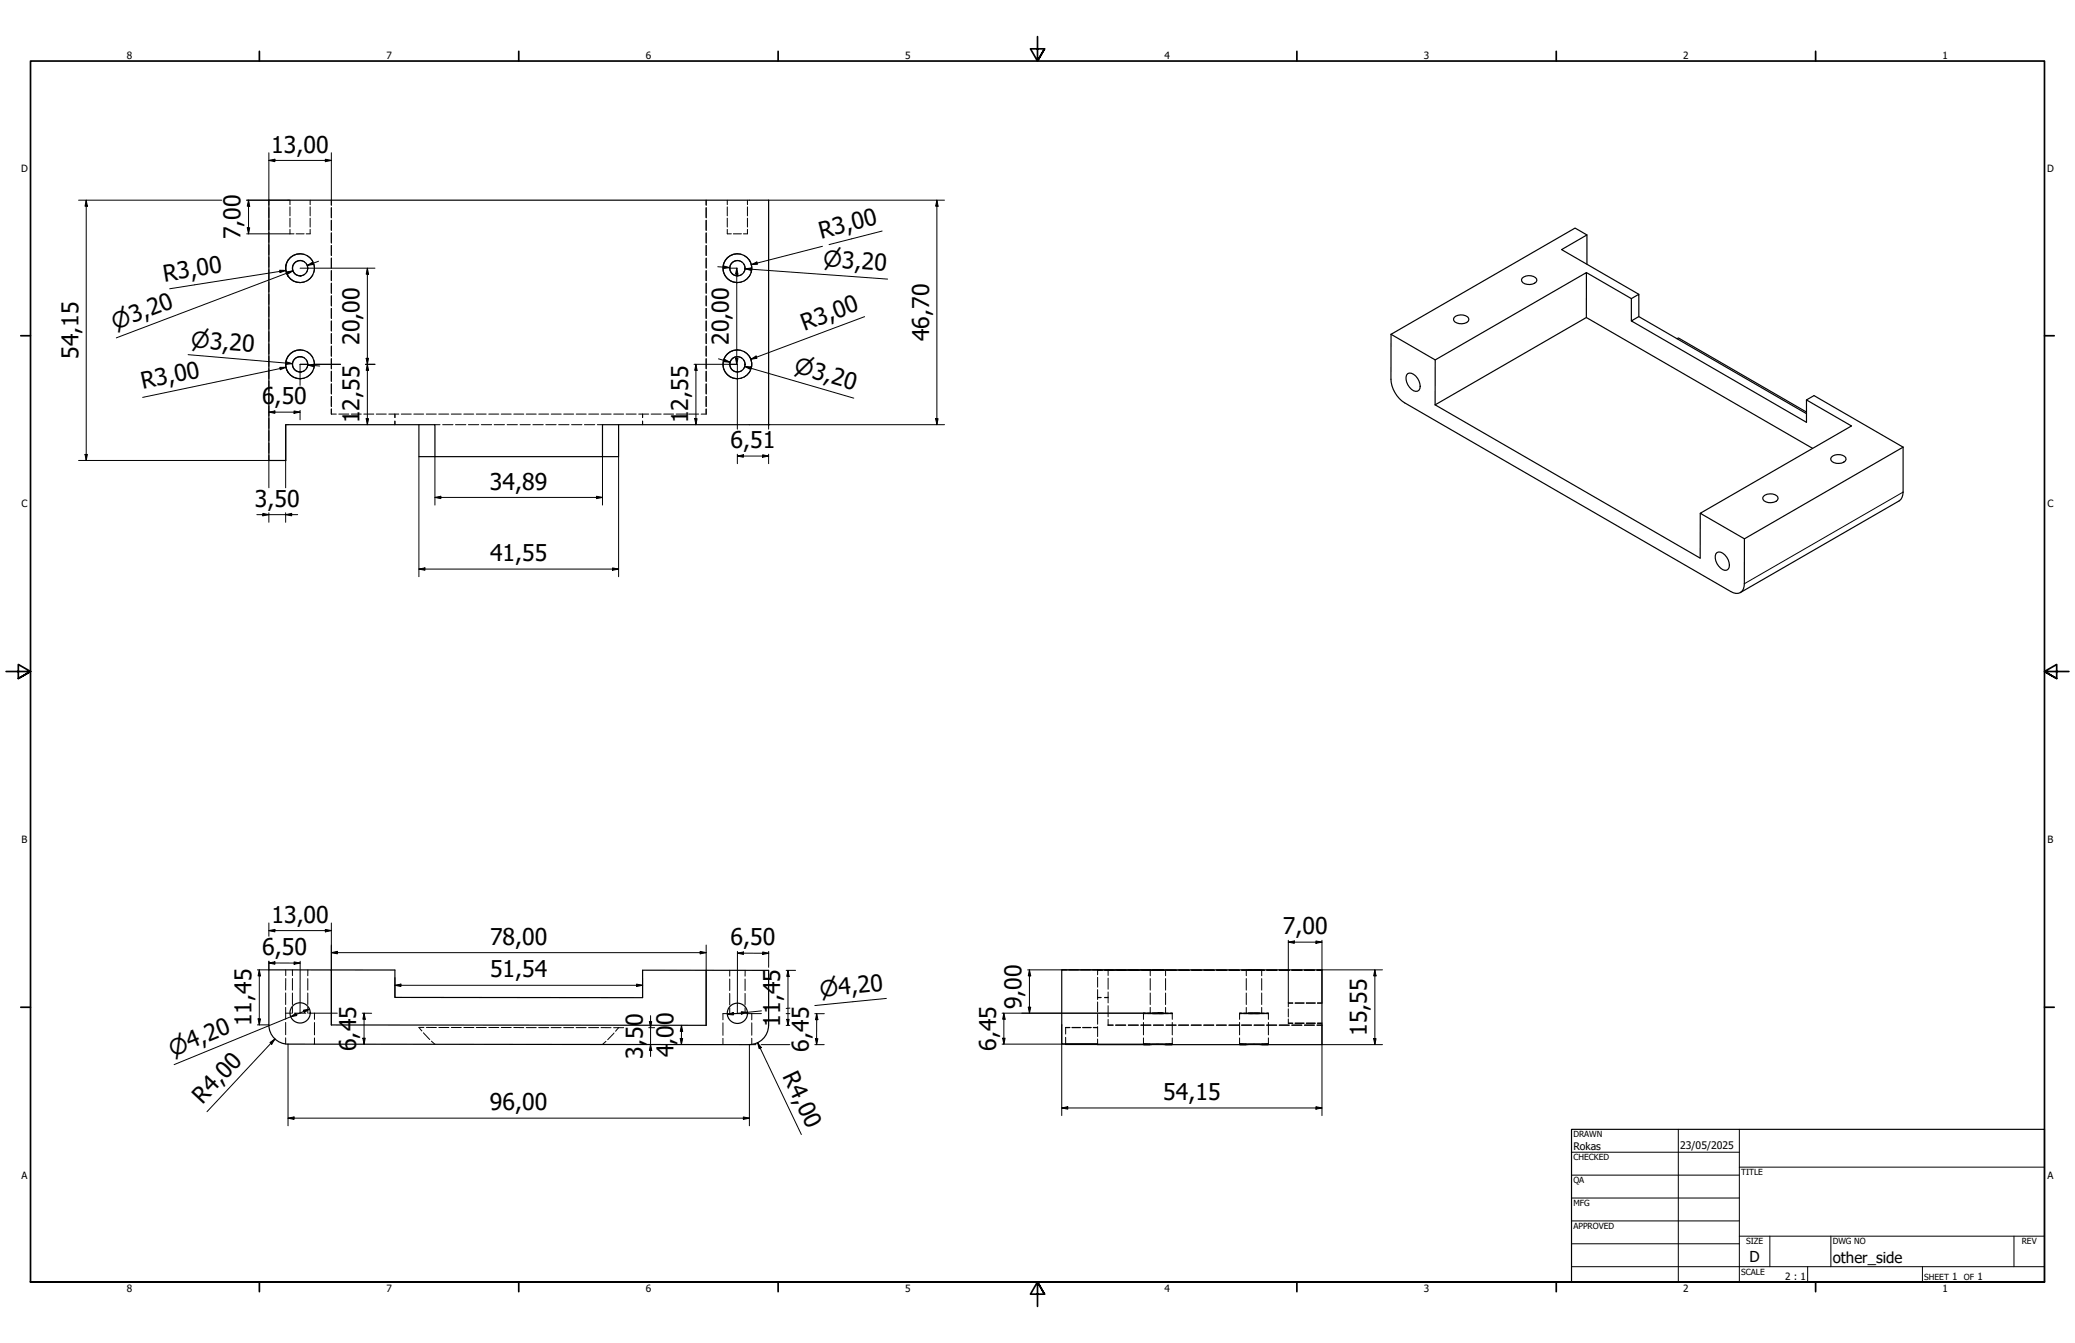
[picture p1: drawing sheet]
<svg xmlns="http://www.w3.org/2000/svg" width="864mm" height="559mm" viewBox="0 0 864 559" stroke-linecap="round" stroke-linejoin="round" font-family="sans-serif">
<!-- layer: Hidden (ISO) -->
<g fill="none" stroke="#000" stroke-width=".42">
<path d="M111.9 83.3v2M111.9 86.4v4.1M111.9 91.5v4.2M111.9 96.7v4.1M120.7 95.4v1.9h1.7M120.7 83.3v1.9M120.7 86.1v3.7M120.7 90.8v3.7M123.2 97.3h3.4M129.1 95.4v1.9h-1.7M129.1 83.3v1.9M129.1 86.1v3.7"/>
<path d="M129.1 90.8v3.7M137.9 83.3v2.1M137.9 86.4v4.2M137.9 91.7v4.1M137.9 96.9v4.2M293.9 83.3v2.1M293.9 86.4v4.2M293.9 91.7v4.1M293.9 96.9v4.2M302.7 95.4v1.9h1.7M302.7 83.3v1.9M302.7 86.1v3.7"/>
<path d="M302.7 90.8v3.7M305.2 97.3h3.4M311.1 95.4v1.9h-1.7M311.1 83.3v1.9M311.1 86.1v3.7M311.1 90.8v3.7M111.9 101.8v4.2M111.9 107v4.1M111.9 112.2v4.1M111.9 117.3v4.2M124.9 105.6l1.8 .3M124.9 108.4l1.9 .6"/>
<path d="M126.7 117.3l-1.8 .3M126.8 114.2l-1.9 .6M127.5 109.7a2.94 2.94 0 0 1 0 3.8M127.6 106.3l1.3 .8 1.3 1.8M130.2 114.3a5.5 5.5 0 0 1-2.6 2.6M130.6 109.7l.2 1.2-.2 2.6M137.9 102.1v4.2M137.9 107.4v4.1M137.9 112.6v4.2M137.9 117.8v4.2M293.9 102.1v4.2M293.9 107.4v4.1"/>
<path d="M293.9 112.6v4.2M293.9 117.8v4.2M306.9 108.4l1.9 .6M306.9 105.6l1.8 .3M308.7 117.3l-1.8 .3M308.8 114.2l-1.9 .6M309.5 109.7a2.94 2.94 0 0 1 0 3.8M309.6 106.3l1.3 .8 1.3 1.8M312.2 114.3a5.5 5.5 0 0 1-2.6 2.6M312.6 109.7l.2 1.2-.2 2.6M111.9 122.5v4.1M111.9 127.6v4.2"/>
<path d="M111.9 132.8v4.1M111.9 138v4.1M137.9 123.1v4.2M137.9 128.3v4.2M137.9 133.6v4.1M137.9 138.8v4.2M293.9 123.1v4.2M293.9 128.3v4.2M293.9 133.6v4.1M293.9 138.8v4.2M111.9 143.1v4.1M111.9 148.3v4.1"/>
<path d="M111.9 153.4v4.2M111.9 158.6v4.1M124.9 145.6l1.8 .3M124.9 148.4l1.9 .6M126.7 157.3l-1.8 .3M126.8 154.2l-1.9 .6M127.5 149.7a3 3 0 0 1 0 3.8M127.6 146.3l1.3 .8 1.3 1.8M130.2 154.3l-1.3 1.8-1.3 .8M130.6 149.8l.2 1.1-.2 2.5M137.9 144v4.2M137.9 149.3v4.2"/>
<path d="M137.9 154.5v4.2M137.9 159.7v4.2M293.9 144v4.2M293.9 149.3v4.2M293.9 154.5v4.2M293.9 159.7v4.2M306.9 148.4l1.9 .6M306.9 145.6l1.8 .3M308.7 157.3l-1.8 .3M308.8 154.2l-1.9 .6M309.5 149.7a3 3 0 0 1 0 3.8M309.6 146.3l1.3 .8 1.3 1.8"/>
<path d="M312.2 154.3l-1.3 1.8-1.3 .8M312.6 149.8l.2 1.1-.2 2.5M111.9 163.7v4.2M111.9 168.9v4.1M111.9 174.1v4.1M111.9 179.2v4.1M137.9 165v4.2M137.9 170.2v2.1h2.1M141 172.3h4.2M146.2 172.3h4.2M151.4 172.3h4.2M156.6 172.3h4.2"/>
<path d="M161.8 172.3h4.2M164.4 172.3v1.4M164.4 175.2v1.5M167 172.3h4.2M172.2 172.3h4.2M177.4 172.3h4.2M181 176.7h2.1M182.6 172.3h4.2M184.2 176.7h4.3M187.8 172.3h4.2M189.6 176.7h4.3M193 172.3h4.2"/>
<path d="M194.9 176.7h4.3M198.2 172.3h4.2M200.3 176.7h4.3M203.4 172.3h4.2M205.7 176.7h4.3M208.6 172.3h4.2M211.1 176.7h4.2M213.8 172.3h4.2M216.4 176.7h4.3M219 172.3h4.2M221.8 176.7h4.3M224.2 172.3h4.2"/>
<path d="M227.2 176.7h4.3M229.4 172.3h4.2M232.5 176.7h4.3M234.6 172.3h4.2M237.9 176.7h4.3M239.8 172.3h4.2M243.2 176.7h4.3M245 172.3h4.2M248.6 176.7h2.2M250.2 172.3h4.2M255.4 172.3h4.2M260.6 172.3h4.2"/>
<path d="M265.8 172.3h4.2M267.4 172.3v1.4M267.4 175.2v1.5M271 172.3h4.2M276.2 172.3h4.2M281.4 172.3h4.2M286.6 172.3h4.2M293.9 165v4.2M293.9 170.2v2.1h-2.1M111.9 184.4v4.1M111.9 189.5v2.1M118.9 413.1v4.9"/>
<path d="M118.9 419.2v4.9M118.9 403.5v2.4M118.9 407.1v4.8M121.7 403.5v2.4M121.7 407.1v4.9M121.7 413.2v4.8M121.7 419.2v2.4M128.1 407.2v4.8M128.1 413.2v4.8M128.1 419.2v2.4M128.1 403.6v2.4M303.7 403.7v2.5"/>
<path d="M303.7 407.4v4.8M303.7 413.3v4.8M303.7 419.3v2.4M310.1 407.4v4.8M310.1 413.3v4.8M310.1 419.3v2.4M310.1 403.8v2.4M441.9 403.5h2M444.9 403.5h3.9M449.9 403.5h3.9M454.8 403.5h2v2.1M456.8 403.7l2.1 .1"/>
<path d="M456.8 403.6h1.5M456.8 406.6v4.1M456.8 411.8v4.1M456.8 416.9v4.1M456.8 415h1.5M456.8 415.1h1.5M459.7 403.7l4.4 .1M459.7 415h1.5M459.7 415.1h1.5M461.2 403.6v2.3M461.2 407v4.6M461.2 412.8v4.5"/>
<path d="M461.2 418.5v4.6M463.3 403.6h-3.6M464.3 403.7l5 .1M464.3 403.6h4.2M469.6 403.7l4.9 .1M469.6 403.6h4.2M474.8 403.7l4.8 .1M474.8 403.6h4.2M478.7 403.5v2.5M478.7 407.2v4.8M478.7 413.2v4.8M478.7 419.2v2.5"/>
<path d="M479.4 403.8h5zM479.4 403.6h5M479.4 403.5h5M480.1 403.7l4.7 .1M480.1 403.6h4.1M485.1 403.5v2.5M485.1 407.2v4.8M485.1 413.2v4.8M485.1 419.2v2.5M485.3 403.7l4.7 .1M485.3 403.6h4.2M490.5 403.7l4.7 .1"/>
<path d="M490.5 403.6h4.2M495.8 403.7l4.6 .1M495.8 403.6h4.2M501 403.7l4.6 .1M501 403.6h4.2M506.2 403.7l4.6 .1M506.2 403.6h4.2M511.5 403.7l4.5 .1M511.5 403.6h4.2M516.7 403.7l4.5 .1M516.7 403.6h4.2M518.7 403.5v2.5"/>
<path d="M518.7 407.2v4.8M518.7 413.2v4.8M518.7 419.2v2.5M519.4 403.8h5zM519.4 403.5h5M519.4 403.6h2.5M521.9 403.6h2.5M521.9 403.7l4.4 .1M521.9 403.6h4.2M525.1 403.5v2.5M525.1 407.2v4.8M525.1 413.2v4.8"/>
<path d="M525.1 419.2v2.5M527.2 403.7l4.3 .1M527.2 403.6h4.2M532.4 403.7l4.3 .1M532.4 403.6h4.2M536.2 419.8v3.4M536.2 417.4h1.9M537.6 403.7l4.3 .1M537.6 403.6h4.2M538.1 417.3h-1.9v1.6M539 417.4h3.7M539 417.3h3.7"/>
<path d="M542.9 403.7l4.2 .1M542.9 403.6h4.2M543.7 417.4h3.7M543.7 417.3h3.7M548.1 403.7h2.1M548.1 403.6h2.1M548.3 417.4h1.9M548.3 417.3h1.9M118.9 425.4v5.1M118.9 431.8v2.6M118.9 421.6h2.4M122.5 421.6h4.8"/>
<path d="M128.5 421.6h2.4v2.5M130.9 425.4v5.2M130.9 431.9v2.6M176.2 429.7l2.7 2.8M176.4 427.5h-2.1l1.3 1.5M177.4 427.5h4.2M179.6 433.2l1.4 1.3M182.6 427.5h4.2M187.9 427.5h4.1M193 427.5h4.2M198.2 427.5h4.2M203.4 427.5h4.2"/>
<path d="M208.6 427.5h4.2M213.8 427.5l4.2 .1M219 427.6h4.2M224.2 427.6h4.2M229.4 427.6h4.1M234.6 427.6h4.1M239.8 427.6h4.1M245 427.6h4.1M250.2 427.6h4.1M252.2 433.3l-1.4 1.3M255.4 427.6h2.1l-1.3 1.5M255.6 429.8l-2.7 2.8"/>
<path d="M300.9 425.6v5.2M300.9 432v2.6M303.3 421.7h-2.4v2.6M304.5 421.7h4.8M310.5 421.7h2.4v2.6M312.9 425.6v5.1M312.9 432v2.6M443.5 427.6h1.8M443.5 431.6v2.8M445.3 427.5h-1.8v2.7M446.2 427.5h3.5M446.2 427.6h3.5"/>
<path d="M450.6 427.5h3.5M450.6 427.6h3.5M455 427.5h1.8M455 427.6h1.8M456.8 434.5v.1M456.8 422.1v4.1M456.8 427.2v4.1M456.8 432.3v2.1M461.2 424.2v2.4h2.1M461.2 426.5h2.1M464.3 426.6h4.2M464.3 426.5h4.2"/>
<path d="M469.6 426.6h4.2M469.6 426.5h4.2M474.8 426.6h4.2M474.8 426.5h4.2M475.9 421.6v2.5M475.9 425.4v5.2M475.9 431.9v2.7M476.6 421.6h-.7h3.1M476.6 421.7h-.7h3.1M477.6 421.6h3.8M477.6 421.7h3.8M480 421.6h1.9h-2.5h5h-2.5h1.9"/>
<path d="M480 421.7h1.9h-2.5h5h-2.5h1.9M480.1 426.6h4.1M480.1 426.5h4.1M481 434.6h-1.7M482.4 421.6h3.8M482.4 421.7h3.8M482.8 434.6h1.7M484.8 421.6h3.1h-.7M484.8 421.7h3.1h-.7M485.3 426.6h4.2M485.3 426.5h4.2M487.9 421.6v2.5"/>
<path d="M487.9 425.4v5.2M487.9 431.9v2.7M490.5 426.6h4.2M490.5 426.5h4.2M495.8 426.6h4.2M495.8 426.5h4.2M501 426.6h4.2M501 426.5h4.2M506.2 426.6h4.2M506.2 426.5h4.2M511.5 426.6h4.2M511.5 426.5h4.2"/>
<path d="M515.9 421.6v2.5M515.9 425.4v5.2M515.9 431.9v2.7M516.6 421.6h-.7h3.1M516.6 421.7h-.7h3.1M516.7 426.6h4.2M516.7 426.5h4.2M517.6 421.6h3.8M517.6 421.7h3.8M519.4 421.7h5zM519.4 421.6h5zM520 421.6h1.9"/>
<path d="M520 421.7h1.9M521.1 434.6h-1.8M521.9 421.6h1.9M521.9 421.7h1.9M521.9 426.6h4.2M521.9 426.5h4.2M522.4 421.6h3.8M522.4 421.7h3.8M522.8 434.6h1.7M524.8 421.6h3.1h-.7M524.8 421.7h3.1h-.7M527.2 426.6h4.2"/>
<path d="M527.2 426.5h4.2M527.9 421.6v2.5M527.9 425.4v5.2M527.9 431.9v2.7M532.4 426.6h4.2M532.4 426.5h4.2M536.2 424v1.8h1.9M536.2 425.7h1.9M537.6 426.6h4.2M537.6 426.5h4.2M539 425.8h3.7M539 425.7h3.7"/>
<path d="M542.9 426.6h4.2M542.9 426.5h4.2M543.7 425.8h3.7M543.7 425.7h3.7M548.1 426.6h2.1M548.1 426.5h2.1M548.3 425.8h1.9M548.3 425.7h1.9"/>
</g>
<!-- layer: Visible (ISO) -->
<g fill="none" stroke="#000" stroke-width=".49">
<path d="M111.9 83.3h208v93.4h-69.1v13.3h-69.8v-13.3h-62.1v14.9h-7zM660.5 97.8l-10.6 6.1 32.2 18.5M124.9 105.6a6 6 0 0 0-6 6 6 6 0 0 0 6 6M124.9 108.4a3.2 3.2 0 0 0-3.2 3.2 3.2 3.2 0 0 0 3.2 3.2M306.9 105.6a6 6 0 0 0-6 6 6 6 0 0 0 6 6M306.9 108.4a3.2 3.2 0 0 0-3.2 3.2 3.2 3.2 0 0 0 3.2 3.2M633.5 115.7a4.3 4.3 0 0 1 6 .4 1.74 1.74 0 0 1-1.7 2.1 3.2 3.2 0 0 1-4.6-1.8zM660.3 113.4l18.7 10.8M660.5 109.9v-12.1l-5-2.9-76.6 44.2M578.9 139.1l18.4 10.7v18.7M578.9 139.1v18.7a12.5 12.5 0 0 0 5.7 9.8l135.7 78.5a3.4 3.4 0 0 0 4 .5 3.4 3.4 0 0 0 1.7-3.7v-18.7M605.2 132.1a4.3 4.3 0 0 1 6 .3 1.74 1.74 0 0 1-1.7 2.1 3.3 3.3 0 0 1-4.6-1.8z"/>
<path d="M660.2 132.1l.1-18.7-63 36.4M679 124.2l3.1-1.8v9.3M679 124.2v9.3M124.9 145.6a6 6 0 0 0-6 6 6 6 0 0 0 6 6M124.9 148.4a3.2 3.2 0 0 0-3.2 3.2 3.2 3.2 0 0 0 3.2 3.2M306.9 145.6a6 6 0 0 0-6 6 6 6 0 0 0 6 6M306.9 148.4a3.2 3.2 0 0 0-3.2 3.2 3.2 3.2 0 0 0 3.2 3.2M585.9 155.4a4.1 4.1 0 0 1 4.7 3.1 3.2 3.2 0 0 1-.6 4.3 4.9 4.9 0 0 1-4.8-5l.2-1.8zM697.9 140.9l.6-.3 53.3 30.8M118.9 176.7v14.9M174.3 176.7v13.3h6.7M257.5 176.7v13.3h-6.7"/>
<path d="M597.3 168.5l62.9-36.4 94.2 54.4M597.3 168.5l110.3 63.7v-18.6M751.8 172.1l-69.7-40.4-3.1 1.8 72.8 42.2v-9.3l3.2-1.8 37.1 21.5M751.8 166.4l18.8 10.8-63 36.4 18.4 10.6M118.9 191.6h.1M762.2 190.2a4.3 4.3 0 0 1 6 .3 1.78 1.78 0 0 1-1.7 2.2 3.3 3.3 0 0 1-4.6-1.9zM792.1 186.1v18.7a4.2 4.2 0 0 1-1.7 3.6l-66.1 38.2M792.1 186.1l-66.1 38.1M733.9 206.6a4.4 4.4 0 0 1 6 .2 1.74 1.74 0 0 1-1.7 2.2 3.3 3.3 0 0 1-4.6-1.8zM714.6 229.9a4 4 0 0 1 4.7 3.1 3.3 3.3 0 0 1-.7 4.2 5 5 0 0 1-4.7-4.9l.2-1.9zM137.9 403.6h26.5v11.4l103 .1v-11.4l52.5 .1v22.8M293.9 403.7v22.9l-156-.1v-22.9l-26-.1v22.9"/>
<path d="M111.9 426.4a8 8 0 0 0 8 8l192 .3M319.9 426.6a8 8 0 0 1-8 8M443.5 434.4v.1M475.9 434.4h12zM478.6 434.7l-2.7-.1h12l-2.7 .1M478.6 434.7l-36.7-.3v-30.9h108.3v31.2h-25M479.3 434.6l-.7 .1M484.5 434.6l.7 .1M485.2 434.7h33.4M515.9 434.4h12zM518.6 434.7l-2.7-.1h12l-2.7 .1M519.3 434.6l-.7 .1"/>
<path d="M524.5 434.6l.7 .1"/>
<circle cx="124.9" cy="111.6" r="6"/>
<circle cx="124.9" cy="111.6" r="3.2"/>
<circle cx="306.9" cy="111.6" r="6"/>
<circle cx="306.9" cy="111.6" r="3.2"/>
<circle cx="124.9" cy="151.6" r="6"/>
<circle cx="124.9" cy="151.6" r="3.2"/>
<circle cx="306.9" cy="151.6" r="3.2"/>
<circle cx="306.9" cy="151.6" r="6"/>
<circle cx="124.9" cy="421.4" r="4.2"/>
<circle cx="306.9" cy="421.6" r="4.2"/>
</g>
<!-- layer: Hidden (ISO) -->
<g fill="#000">
<circle cx="124.9" cy="114.8" r=".18"/>
<circle cx="124.9" cy="108.4" r=".18"/>
<circle cx="124.9" cy="105.6" r=".18"/>
<circle cx="124.9" cy="117.6" r=".18"/>
<circle cx="306.9" cy="105.6" r=".18"/>
<circle cx="306.9" cy="117.6" r=".18"/>
<circle cx="124.9" cy="154.8" r=".18"/>
<circle cx="124.9" cy="148.4" r=".18"/>
<circle cx="124.9" cy="145.6" r=".18"/>
<circle cx="124.9" cy="157.6" r=".18"/>
<circle cx="306.9" cy="145.6" r=".18"/>
<circle cx="306.9" cy="157.6" r=".18"/>
<circle cx="293.9" cy="172.3" r=".18"/>
</g>
<!-- layer: Visible (ISO) -->
<circle cx="319.9" cy="176.7" r=".25" fill="#000"/>
<!-- layer: Visible Narrow (ISO) -->
<path d="M792.1 204.8l-66.1 38.1" fill="none" stroke="#000" stroke-width=".42"/>
<!-- layer: Border (ANSI) -->
<g fill="none" stroke="#000" stroke-width=".71">
<path d="M431.8 15.2v10.2l-2.9-5.1h5.8l-2.9 5.1 2.9-5.1M107.9 21.3v4.1M215.9 21.3v4.1M323.8 21.3v4.1M539.8 21.3v4.1M647.7 21.3v4.1M755.6 21.3v4.1M8.6 139.7h4.1M850.9 139.7h4.1M2.5 279.4h10.2l-5.1-2.9v5.8l5.1-2.9-5.1 2.9M861.1 279.4h-10.2l5.1-2.9v5.8l-5.1-2.9 5.1 2.9M8.6 419.1h4.1"/>
<path d="M850.9 419.1h4.1M12.7 533.4v-508h838.2v508h-838.2h838.2M107.9 533.4v4.1M215.9 533.4v4.1M323.8 533.4v4.1M434.7 538.5l-2.9-5.1 2.9 5.1h-5.8l2.9-5.1v10.2M539.8 533.4v4.1M647.7 533.4v4.1M755.6 533.4v4.1"/>
</g>
<!-- layer: Title (ANSI) -->
<g fill="none" stroke="#000" stroke-width=".42">
<path d="M654 479.4h69.9M698.5 469.9v63.5M723.9 469.9v63.5M654 488.9h69.9M654 498.5h69.9M723.9 485.6h127M654 508h69.9M654 517.5h69.9M723.9 514.3h127M736.6 514.3v12.7M762 514.3v12.7M838.2 514.3v12.7"/>
<path d="M654 527h196.9M752.3 527v6.4M800.1 527v6.4"/>
</g>
<path d="M654 469.9h196.9v63.5h-196.9z" fill="none" stroke="#000" stroke-width=".49"/>
<!-- layer: Dimension (ISO) -->
<g fill="none" stroke="#000" stroke-width=".42">
<path d="M111.9 66.7l2.5-.4v1zM111.9 63.6v19.7M111.9 66.7h26M135.4 66.3l2.5 .4-2.5 .6zM137.9 63.6v19.7M32.7 83.3h59.6M35.9 83.3l.5 2.5h-1zM35.9 83.3v108.3M102.7 83.3h18M102.7 97.3h18M102.9 94.8h1l-.5 2.5zM103.4 83.3l.5 2.5h-1z"/>
<path d="M103.4 83.3v14M319.9 83.3h73.2M367.1 96.1l-22 5.7M389.9 83.3l.5 2.5h-1zM389.9 83.3v93.4M116.4 112.4l2.6 .1-2.4 .9zM119 112.5l-48.4 7.7M119.3 109.4a6 6 0 0 0 .6 5.5M119.4 113.1l2.5-.4-2.2 1.4zM119.6 113.6l2.3-.9-73.5 27.9M124.9 111.6h31.2M127.9 110.5l2.1-1.4 .4 .9z"/>
<path d="M132.6 108.7l-4.7 1.8M152.9 111.6l.5 2.5h-1zM152.9 111.6v65.1M298.7 111l5 .4M301.2 110.7l2.5 .7-2.5 .3zM303.6 111.6h3.3M306.6 111.6l.5 2.5h-1zM306.6 111.6v40M310.1 111.8l2.5-.3-.1 1zM311.9 108.3a6.2 6.2 0 0 1 .8 4.9M312.6 112l-2.5-.2 59.3 4.3M312.7 110.1l2.3-1.1 .2 1z"/>
<path d="M342.3 102.5l-29.6 7.6M359.8 131.8l-47.3 17.7M78.3 147.6l43.4 3.7-2.5-.2M116.5 152.9l2.5-.1-2.3 1zM119 152.8l-59.6 12.5M119.2 149.7a5.9 5.9 0 0 0 .7 5.2M119.3 150.6l2.4 .7-2.5 .3zM128.1 151.9l2.5-.3-.1 1zM128.1 151.9l5 .4M128.2 151.6h-3.3v8.7M130.5 151.6h11.2M152.1 151.6h4"/>
<path d="M152.4 149.1h1l-.5 2.5zM152.9 151.6l.5 2.5h-1zM288.9 151.6h14.4M289.6 151.6l.5 2.5h-1zM289.6 151.6v25.1M299 149.3l4.8 1.4M301.6 149.5l2.2 1.2-2.5-.2zM303.5 151.6h3.4v27M306.1 149.1h1l-.5 2.5zM310 152.5l2.5 .2-.3 1zM311.9 148.3l1 2.8-.1 1.5M312.4 153.2l-2.4-.7 45.3 13.2"/>
<path d="M312.5 149.5l2.2-1.4 .3 1zM111.9 171.5l2.5-.5v1zM111.9 171.5h13M122.4 171l2.5 .5-2.5 .5zM124.9 170.7v4M152.4 174.2h1l-.5 2.5zM289.1 174.2h1l-.5 2.5zM389.4 174.2h1l-.5 2.5zM393.1 176.7h-73.2v1.9M32.7 191.6h79.2v11.4M35.4 189.1h1l-.5 2.5zM118.9 191.6v11.4"/>
<path d="M174.3 190v50M181 190v20.1M250.8 190v20.1M257.5 190v50M306.9 189.8l2.5-.6v1.1zM306.9 189.8h13M306.9 189v3.9M317.4 189.2l2.5 .6-2.5 .5zM319.9 189v3.9M106.9 214.1h17M109.4 213.6l2.5 .5-2.5 .5zM111.9 213.4v3.9"/>
<path d="M118.9 214.1l2.5-.5v1zM118.9 213.4v3.9M181 207l2.5-.5v1zM181 207h69.8M248.2 206.5l2.6 .5-2.6 .5zM174.3 236.8l2.5-.5v1zM174.3 236.8h83.2M255 236.3l2.5 .5-2.5 .5zM111.9 387.2l2.5-.5v1zM111.9 399.9v3.6h-4.8M111.9 387.2h26M111.9 384v5.5"/>
<path d="M124.9 399.9v21.7M135.4 386.7l2.5 .5-2.5 .5zM137.9 396.4l2.5-.5v1zM137.9 384v42.5M137.9 396.4h156M291.4 395.9l2.5 .5-2.5 .5zM293.9 393.2v33.4M306.9 396.6l2.5-.5v1zM306.9 396.6h13M306.9 395.9v25.8M317.4 396.1l2.5 .5-2.5 .5zM319.9 395.9v6.6"/>
<path d="M536.2 392l2.5-.5v1zM536.2 392h14M536.2 391.2v26.1M547.7 391.5l2.5 .5-2.5 .5zM550.2 391.2v26.1M107.9 403.5l.5 2.5h-1zM107.9 403.5v22.9M111.9 400.7l2.5-.5v1zM111.9 400.7h13M122.4 400.2l2.5 .5-2.5 .5zM128.8 419.9l-56.3 23.1M164.4 410l2.5-.5v1z"/>
<path d="M164.4 410h103M164.4 406.8v8.2M264.9 409.5l2.5 .5-2.5 .5zM267.4 406.8v8.3M327.2 403.8h3.9M327.9 403.8l.5 2.5h-1zM327.9 403.8v22.8M328.8 419.5l-1.6 .1M368.9 415.4l-29.8 3M427.7 403.5h51M428 419.1h1l-.6 2.5zM428.4 403.5l.6 2.5h-1z"/>
<path d="M428.4 403.5v18.1M550.2 403.5h25.2M572.2 403.5l.5 2.5h-1zM572.2 403.5v31.2M107.1 426.4h4.8M107.4 423.9h1l-.5 2.5zM112.4 433.8l2-1.5-1.3 2.2zM114.4 432.3l-28.3 30.3M119.9 434.4v34M121 423.1l2.1-1.5 .4 1zM126.3 420.3l2.5-.4-2.2 1.4zM130.9 421.6h9.5"/>
<path d="M150.8 421.6h3.9M151 432h1l-.5 2.5zM151.5 421.6l.5 2.5h-1zM151.5 421.6v12.9M257.5 427.6h2.1M270 427.6h2.5M270.3 425.1h1l-.5 2.5zM270.8 434.6l.5 2.5h-1zM270.8 422.6v17M283.1 432.1h1l-.5 2.5zM283.6 426.6l.5 2.5h-1zM283.6 426.6v8"/>
<path d="M302.7 422.1l2.5-.8 .1 1zM308.5 421l2.6 .2-2.5 .8zM312.9 421.7h4M314.6 434.7h-2.7v33.7M315.3 433.9l1.6 2-1 .5zM315.3 433.9l18.2 38.2M316.8 434.7h11.9M316.9 420.6l-14.2 1.5M327.2 421.7h1.5M327.2 426.6h1.5M327.4 424.1h1l-.5 2.5zM339.1 434.7h3.9"/>
<path d="M339.1 421.8h4M339.4 432.2h1l-.5 2.5zM339.9 421.8l.5 2.5h-1zM339.9 421.8v12.9M417.1 434.4h58.8M417.1 421.6h61.6M417.3 432h1l-.5 2.4zM417.8 421.6l.5 2.5h-1zM417.8 421.6v12.8M441.9 426.4v37.8M550.2 434.7h25.2M550.2 426.4v37.8"/>
<path d="M571.7 432.2h1l-.5 2.5zM119.9 465.2l2.5-.5v1.1zM119.9 465.2h192M309.4 464.7l2.5 .5-2.5 .6zM441.9 461l2.5-.5v1zM441.9 461h108.3M547.7 460.5l2.5 .5-2.5 .5z"/>
</g>
<g fill="#000">
<path d="M111.9 66.7l2.5-.4v1zM135.4 66.3l2.5 .4-2.5 .6zM35.9 83.3l.5 2.5h-1zM102.9 94.8h1l-.5 2.5zM103.4 83.3l.5 2.5h-1zM389.9 83.3l.5 2.5h-1zM116.4 112.4l2.6 .1-2.4 .9zM119.4 113.1l2.5-.4-2.2 1.4zM127.9 110.5l2.1-1.4 .4 .9zM152.9 111.6l.5 2.5h-1zM301.2 110.7l2.5 .7-2.5 .3zM306.6 111.6l.5 2.5h-1z"/>
<path d="M310.1 111.8l2.5-.3-.1 1zM312.7 110.1l2.3-1.1 .2 1zM116.5 152.9l2.5-.1-2.3 1zM119.3 150.6l2.4 .7-2.5 .3zM128.1 151.9l2.5-.3-.1 1zM152.4 149.1h1l-.5 2.5zM152.9 151.6l.5 2.5h-1zM289.6 151.6l.5 2.5h-1zM301.6 149.5l2.2 1.2-2.5-.2zM306.1 149.1h1l-.5 2.5zM310 152.5l2.5 .2-.3 1zM312.5 149.5l2.2-1.4 .3 1z"/>
<path d="M111.9 171.5l2.5-.5v1zM122.4 171l2.5 .5-2.5 .5zM152.4 174.2h1l-.5 2.5zM289.1 174.2h1l-.5 2.5zM389.4 174.2h1l-.5 2.5zM35.4 189.1h1l-.5 2.5zM306.9 189.8l2.5-.6v1.1zM317.4 189.2l2.5 .6-2.5 .5zM109.4 213.6l2.5 .5-2.5 .5zM118.9 214.1l2.5-.5v1zM181 207l2.5-.5v1zM248.2 206.5l2.6 .5-2.6 .5z"/>
<path d="M174.3 236.8l2.5-.5v1zM255 236.3l2.5 .5-2.5 .5zM111.9 387.2l2.5-.5v1zM135.4 386.7l2.5 .5-2.5 .5zM137.9 396.4l2.5-.5v1zM291.4 395.9l2.5 .5-2.5 .5zM306.9 396.6l2.5-.5v1zM317.4 396.1l2.5 .5-2.5 .5zM536.2 392l2.5-.5v1zM547.7 391.5l2.5 .5-2.5 .5zM107.9 403.5l.5 2.5h-1zM111.9 400.7l2.5-.5v1z"/>
<path d="M122.4 400.2l2.5 .5-2.5 .5zM164.4 410l2.5-.5v1zM264.9 409.5l2.5 .5-2.5 .5zM327.9 403.8l.5 2.5h-1zM428 419.1h1l-.6 2.5zM428.4 403.5l.6 2.5h-1zM572.2 403.5l.5 2.5h-1zM107.4 423.9h1l-.5 2.5zM112.4 433.8l2-1.5-1.3 2.2zM121 423.1l2.1-1.5 .4 1zM126.3 420.3l2.5-.4-2.2 1.4zM151 432h1l-.5 2.5z"/>
<path d="M151.5 421.6l.5 2.5h-1zM270.3 425.1h1l-.5 2.5zM270.8 434.6l.5 2.5h-1zM283.1 432.1h1l-.5 2.5zM283.6 426.6l.5 2.5h-1zM302.7 422.1l2.5-.8 .1 1zM308.5 421l2.6 .2-2.5 .8zM315.3 433.9l1.6 2-1 .5zM327.4 424.1h1l-.5 2.5zM339.4 432.2h1l-.5 2.5zM339.9 421.8l.5 2.5h-1zM417.3 432h1l-.5 2.4z"/>
<path d="M417.8 421.6l.5 2.5h-1zM571.7 432.2h1l-.5 2.5zM119.9 465.2l2.5-.5v1.1zM309.4 464.7l2.5 .5-2.5 .6zM441.9 461l2.5-.5v1zM547.7 460.5l2.5 .5-2.5 .5z"/>
</g>
<g font-size="9.6">
<text x="112.9" y="63.5">13,00</text>
<text x="100.2" y="99.6" transform="rotate(-90 100.2 99.6)">7,00</text>
<text x="341.7" y="99.3" transform="rotate(-14 341.7 99.3)">R3,00</text>
<text x="68.4" y="117.2" transform="rotate(-9 68.4 117.2)">R3,00</text>
<text x="334.9" y="137.6" transform="rotate(-21 334.9 137.6)">R3,00</text>
<text x="149.6" y="143.5" transform="rotate(-90 149.6 143.5)">20,00</text>
<text x="303.4" y="143.5" transform="rotate(-90 303.4 143.5)">20,00</text>
<text x="386.6" y="142" transform="rotate(-90 386.6 142)">46,70</text>
<text x="32.6" y="149.4" transform="rotate(-90 32.6 149.4)">54,15</text>
<text x="59.4" y="162" transform="rotate(-12 59.4 162)">R3,00</text>
<text x="109" y="168.2">6</text>
<text x="114.3" y="168.2">,50</text>
<text x="149.6" y="170.9" transform="rotate(-90 149.6 170.9)">2,55</text>
<text x="149.6" y="176.1" transform="rotate(-90 149.6 176.1)">1</text>
<text x="286.3" y="176.1" transform="rotate(-90 286.3 176.1)">12,55</text>
<text x="304.1" y="186.5">6,51</text>
<text x="203.9" y="203.7">34,89</text>
<text x="106" y="210.9">3,50</text>
<text x="203.9" y="233.5">41,55</text>
<text x="113" y="384">13,00</text>
<text x="533.9" y="388.7">7,00</text>
<text x="203.9" y="393.1">78,00</text>
<text x="304.1" y="393.3">6,50</text>
<text x="109.1" y="397.4">6,50</text>
<text x="203.9" y="406.7">51,54</text>
<text x="425.2" y="419.9" transform="rotate(-90 425.2 419.9)">9,00</text>
<text x="104.6" y="427" transform="rotate(-90 104.6 427)">11,45</text>
<text x="324.7" y="427.2" transform="rotate(-90 324.7 427.2)">11,45</text>
<text x="568.9" y="431.1" transform="rotate(-90 568.9 431.1)">15,55</text>
<text x="148.2" y="437.4" transform="rotate(-90 148.2 437.4)">6,45</text>
<text x="336.6" y="437.6" transform="rotate(-90 336.6 437.6)">6,45</text>
<text x="414.5" y="437.3" transform="rotate(-90 414.5 437.3)">6,45</text>
<text x="267.5" y="440.4" transform="rotate(-90 267.5 440.4)">3,50</text>
<text x="280.4" y="439.9" transform="rotate(-90 280.4 439.9)">4,00</text>
<text x="325.5" y="447.7" transform="rotate(65 325.5 447.7)">R4,00</text>
<text x="84.3" y="459.8" transform="rotate(-47 84.3 459.8)">R4,00</text>
<text x="203.9" y="462">96,00</text>
<text x="484.1" y="457.7">54,15</text>
</g>
<g font-size="9.1">
<text x="342.4" y="110.9" transform="rotate(4 342.4 110.9)">⌀3,20</text>
<text x="47.9" y="137.3" transform="rotate(-21 47.9 137.3)">⌀3,20</text>
<text x="79.3" y="144.4" transform="rotate(5 79.3 144.4)">⌀3,20</text>
<text x="330.1" y="154.9" transform="rotate(16 330.1 154.9)">⌀3,20</text>
<text x="341.4" y="414.9" transform="rotate(-6 341.4 414.9)">⌀4,20</text>
<text x="71.9" y="439.7" transform="rotate(-22 71.9 439.7)">⌀4,20</text>
</g>
<g font-size="6.3">
<text x="728.1" y="524.9">D</text>
<text x="762.8" y="525.4">other_side</text>
</g>
<g font-size="4.3">
<text x="654.8" y="478.6">Rokas</text>
<text x="699.3" y="478">23/05/2025</text>
</g>
<g font-size="4.2">
<text x="52.8" y="24.4">8</text>
<text x="160.8" y="24.4">7</text>
<text x="268.7" y="24.4">6</text>
<text x="376.7" y="24.4">5</text>
<text x="484.6" y="24.4">4</text>
<text x="592.6" y="24.4">3</text>
<text x="700.5" y="24.4">2</text>
<text x="808.5" y="24.4">1</text>
<text x="8.7" y="71.4">D</text>
<text x="852" y="71.4">D</text>
<text x="8.9" y="211.1">C</text>
<text x="852.2" y="211.1">C</text>
<text x="8.9" y="350.8">B</text>
<text x="852.2" y="350.8">B</text>
<text x="8.9" y="490.5">A</text>
<text x="852.2" y="490.5">A</text>
<text x="742.9" y="532.6">2 : 1</text>
<text x="812.4" y="532.6">1</text>
<text x="823" y="532.6">1</text>
<text x="52.8" y="537.5">8</text>
<text x="160.8" y="537.5">7</text>
<text x="268.7" y="537.5">6</text>
<text x="376.7" y="537.5">5</text>
<text x="484.6" y="537.5">4</text>
<text x="592.6" y="537.5">3</text>
<text x="700.5" y="537.5">2</text>
<text x="808.5" y="537.5">1</text>
</g>
<g font-size="3.5">
<text x="654.8" y="473.2">DRAWN</text>
<text x="654.8" y="482.8">CHECKED</text>
<text x="724.7" y="488.9">TITLE</text>
<text x="654.8" y="492.3">QA</text>
<text x="654.8" y="501.8">MFG</text>
<text x="654.8" y="511.4">APPROVED</text>
<text x="726.7" y="517.7">SIZE</text>
<text x="762.8" y="517.7">DWG NO</text>
<text x="841.4" y="517.7">REV</text>
<text x="724.7" y="530.4">SCALE</text>
<text x="800.9" y="532.6">SHEET</text>
<text x="817.4" y="532.6">OF</text>
</g>
</svg>
